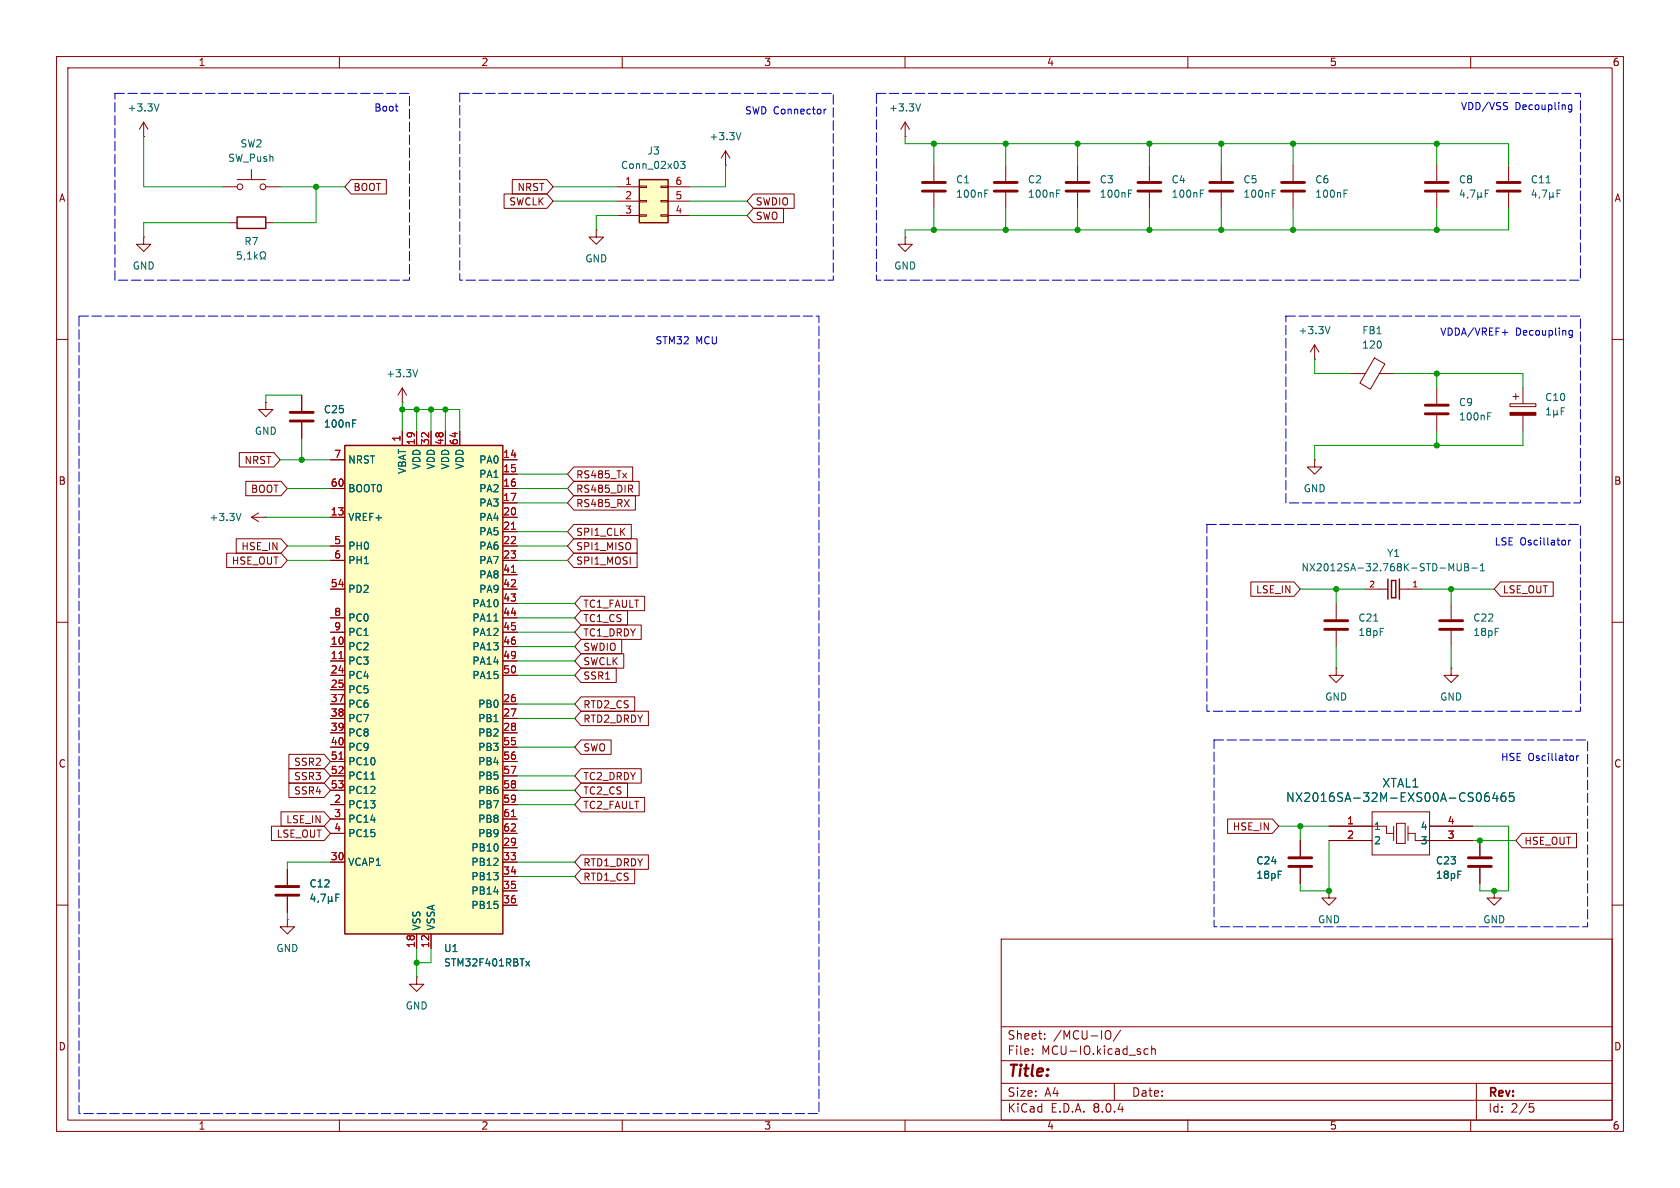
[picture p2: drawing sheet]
<svg xmlns="http://www.w3.org/2000/svg" width="297mm" height="210mm" viewBox="0 0 297 210" stroke-linecap="round" stroke-linejoin="round" font-family="sans-serif">
<g fill="none" stroke="#840000" stroke-width=".18">
<path d="M10 10h277v190h-277zM12 12h273v186h-273zM60 10v2M110 10v2M160 10v2M210 10v2M260 10v2M25.4 24.1h.1M25.4 21.6l-.8 1.3M25.4 21.6v2.5M25.4 21.6l.8 1.3M39.4 33h2.5"/>
<path d="M40.6 39.4h1.3M41.9 31.8h5.1M44.4 30v1.8M47 33h2.5M47 39.4h1.3M128.3 29.2h.1M128.3 26.7l-.8 1.2M128.3 26.7v2.5M128.3 26.7l.7 1.2M160 24.1h.1M160 21.6l-.7 1.3M160 21.6v2.5"/>
<path d="M160 21.6l.8 1.3M228.6 29.2v2.8M228.6 34v2.8M10 60h2M25.4 41.9v1.3h1.3l-1.3 1.3-1.3-1.3h1.3M25.4 41.9h.1M160 41.9v1.3h1.3l-1.3 1.3-1.3-1.3h1.3M160 41.9h.1M285 60h2M47 71.1v1.3h1.3l-1.3 1.3-1.3-1.3h1.3M47 71.1h.1M53.3 69.9v2.7"/>
<path d="M53.3 74.7v2.8M232.4 63.5h.1M232.4 61l-.8 1.2M232.4 61v2.5M232.4 61l.8 1.2M238.8 66h2.6M243 63.3l1.8 1-2.5 4.5-1.9-1.1zM243.8 66h2.6M254 68.6v2.8M254 73.4v2.8M267 71.4h4.5v.5h-4.5zM267.5 70.1h1"/>
<path d="M268 69.6v1M269.2 68.6v2.8M269.2 73.4v2.8M232.4 81.3v1.3h1.3l-1.3 1.2-1.3-1.2h1.3M232.4 81.3h.1M10 110h2M236.2 118.1v1.3h1.3l-1.3 1.3-1.3-1.3h1.3M236.2 118.1h.1M241.3 104.1h4.1M247.4 104.1h4.1M285 110h2M10 160h2"/>
<path d="M50.8 153.7v2.8M50.8 158.5v2.8M285 160h2M177 166h108v32h-108zM60 198v2M110 198v2M160 198v2M177 194.5h108M177 191.5h108M177 187.5h108M177 181.5h108M182.5 186.3v.1"/>
<path d="M182.5 185.5v.1M184.7 183.6v.1M184.7 182.8v.1M195.7 182.2a.5 .5 0 0 1 .7 .5v.5a.5 .5 0 0 1-.7 .5M197 191.5v3M198.1 182.1l-1.3 2M203 185.5l-.5-.1-.3 .3v.4l.2 .2h.6M203.6 185.5l.2-.1 .4 .1v.9M203.6 184.9v1.5M210 198v2M260 198v2M261 191.5v6.5"/>
<path d="M270.4 195.1h.7M270.5 195.7h.4l.3 .3-.2 .5-.5 .1"/>
<circle cx="42.4" cy="33" r=".51"/>
<circle cx="46.5" cy="33" r=".51"/>
</g>
<path d="M226.6 33.8h4M226.6 32.3h4M51.3 74.4h4.1M51.3 72.9h4.1M252 73.2h4M252 71.6h4M48.8 158.2h4M48.8 156.7h4" fill="none" stroke="#840000" stroke-width=".51"/>
<g fill="none" stroke="#006464" stroke-width=".18">
<path d="M28.1 18.4l-.4 1.2M162.7 18.4l-.4 1.2M131 23.4l-.4 1.3M237.6 34.2h.4M237.6 33.6h.6M42.6 44.5h-.6l-.1 .6 .2-.1 .4 .1 .2 .1-.1 .5-.2 .1-.5-.1M43.3 45.7l-.2 .3M43.8 45.8h.7M43.8 44.9l.3-.4v1.3M45 44.5v1.3M45.1 45.3l.4 .5M45.5 44.9l-.5 .5"/>
<path d="M46 45.8h.3v-.3a.54 .54 0 0 1-.3-.7 .54 .54 0 0 1 .8-.2 .58 .58 0 0 1-.1 .9v.3h.3M235.1 57.7l-.4 1.3M62.3 74.8h.5M62.3 74.2h.6M263 73.6h.4M263 73h.6M273.4 73.4h.7M273.4 72.4l.4-.3v1.3M274.7 73.2l.2 .2h.2l.2-.2M274.7 72.5v1.3M275.3 73.2l.2 .2M275.3 72.5v.7"/>
<path d="M276 72.7h.4M276.6 72.1h-.6v1.3M256.1 99.6l.5 .9 .4-.9v1.3M257.6 99.6v1.1l.2 .2 .4-.1 .1-.1v-1.1M258.9 99.6h.5l.2 .3-.2 .3 .2 .2 .1 .3-.3 .2h-.5zM258.9 100.2h.5M260.2 100.4h1M261.7 100.9h.7M261.7 100l.4-.4v1.3M55.3 158l-.3 .9h.7M55.6 158.5v.8M56.3 159.3l-.1 .2"/>
<path d="M56.7 158.1h.9l-.6 1.2M58 158.5v1.3M58 159.1l.2 .2h.3l.2-.2M58.7 159.1l.1 .2M58.7 158.5v.6M59.4 158.7h.4M60 158.1h-.6v1.2"/>
</g>
<path d="M41.9 38.4h5.1v2h-5.1zM245.4 102.4v3.5M246 102.6h.8v3.1h-.8zM247.4 102.4v3.5" fill="none" stroke="#840000" stroke-width=".25"/>
<path d="M267 72.9h4.5v.5h-4.5z" fill="#840000" stroke="#840000" stroke-width=".18"/>
<path d="M61 78.7h27.9v86.4h-27.9z" fill="#ffffc2"/>
<path d="M61 78.7h27.9v86.4h-27.9z" fill="none" stroke="#840000" stroke-width=".25"/>
<g fill="none" stroke="#840000" stroke-width=".18">
<path d="M71.1 76.2v2.5M73.7 76.2v2.5M76.2 76.2v2.5M78.7 76.2v2.5M81.3 76.2v2.5M44.4 91.4h2.6M44.4 91.4l1.3 .8M45.7 90.7l-1.3 .7M47 91.4h.1M58.4 91.4h2.6M58.4 81.3h2.6M58.4 86.4h2.6"/>
<path d="M58.4 96.5h2.6M58.4 99.1h2.6M88.9 91.4h2.5M88.9 81.3h2.5M88.9 83.8h2.5M88.9 86.4h2.5M88.9 88.9h2.5M88.9 94h2.5M88.9 96.5h2.5M88.9 99.1h2.5M58.4 114.3h2.6M58.4 116.8h2.6"/>
<path d="M58.4 119.4h2.6M58.4 104.1h2.6M58.4 109.2h2.6M58.4 111.8h2.6M88.9 114.3h2.5M88.9 116.8h2.5M88.9 119.4h2.5M88.9 101.6h2.5M88.9 104.1h2.5M88.9 106.7h2.5M88.9 109.2h2.5M88.9 111.8h2.5"/>
<path d="M58.4 121.9h2.6M58.4 124.5h2.6M58.4 127h2.6M58.4 129.5h2.6M58.4 132.1h2.6M58.4 134.6h2.6M58.4 137.2h2.6M58.4 139.7h2.6M88.9 124.5h2.5M88.9 127h2.5M88.9 129.5h2.5M88.9 132.1h2.5"/>
<path d="M88.9 134.6h2.5M88.9 137.2h2.5M88.9 139.7h2.5M58.4 142.2h2.6M58.4 144.8h2.6M58.4 152.4h2.6M58.4 147.3h2.6M88.9 142.2h2.5M88.9 149.9h2.5M88.9 144.8h2.5M88.9 152.4h2.5M88.9 154.9h2.5"/>
<path d="M88.9 157.5h2.5M88.9 147.3h2.5M50.8 162.6v1.2h1.3l-1.3 1.3-1.3-1.3h1.3M50.8 162.6h.1M73.7 165.1v2.5M76.2 165.1v2.5M88.9 160h2.5"/>
</g>
<path d="M90.4 93.6h.7M59.9 116.4h.8M90.4 101.2h.7M59.9 134.2h.8M90.4 144.4h.7" fill="none" stroke="#a90000" stroke-width=".18"/>
<path d="M42.6 90.7l-.4 1.3M87.3 109.8h.7M65.6 137.7h.7M93 169.9l.6 .9M93.6 169.9l-.6 .9" fill="none" stroke="#006464" stroke-width=".18"/>
<path d="M113 31.8h5.1v7.6h-5.1z" fill="#ffffc2"/>
<g fill="none" stroke="#840000" stroke-width=".18">
<path d="M62.1 31.7h6.2v2.6h-6.2l-1.1-1.3zM89.1 34.3h7.6l1.1 1.3-1.1 1.2h-7.6zM90.6 31.7h6.1l1.1 1.3-1.1 1.3h-6.1zM109.2 33h3.8M109.2 35.6h3.8M109.2 38.1h3.8M113 38h1.3v.2h-1.3zM113 35.4h1.3v.3h-1.3zM113 32.9h1.3v.2h-1.3zM116.8 38h1.3v.2h-1.3zM116.8 35.4h1.3v.3h-1.3zM116.8 32.9h1.3v.2h-1.3z"/>
<path d="M118.1 33h3.8M118.1 35.6h3.8M118.1 38.1h3.8M133.2 34.3h7.2v2.5h-7.2l-1.1-1.2zM133.2 36.8h5.3v2.6h-5.3l-1.1-1.3zM165.1 29.2v2.8M165.1 34v2.8M177.8 29.2v2.8M177.8 34v2.8M190.5 29.2v2.8M190.5 34v2.8M203.2 29.2v2.8"/>
<path d="M203.2 34v2.8M215.9 29.2v2.8M215.9 34v2.8M254 29.2v2.8M254 34v2.8M266.7 29.2v2.8M266.7 34v2.8M105.4 40.6v1.3h1.3l-1.3 1.3-1.3-1.3h1.3M105.4 40.6h.1M53.3 69.9v2.7M53.3 74.7v2.8M71.1 71.1h.1"/>
<path d="M71.1 68.6l-.7 1.3M71.1 68.6v2.5M71.1 76.2v2.5M71.1 68.6l.8 1.3M73.7 76.2v2.5M76.2 76.2v2.5M78.7 76.2v2.5M81.3 76.2v2.5M40.1 97.8h9.6l1.1 1.3-1.1 1.2h-9.6zM41.8 95.2h7.9l1.1 1.3-1.1 1.3h-7.9zM42.3 80h6.1l1.1 1.3-1.1 1.3h-6.1zM43.5 85.1h6.2l1.1 1.3-1.1 1.2h-6.2z"/>
<path d="M58.4 91.4h2.6M58.4 81.3h2.6M58.4 86.4h2.6M58.4 96.5h2.6M58.4 99.1h2.6M88.9 91.4h2.5M88.9 81.3h2.5M88.9 83.8h2.5M88.9 86.4h2.5M88.9 88.9h2.5M88.9 94h2.5M88.9 96.5h2.5"/>
<path d="M88.9 99.1h2.5M101.4 92.7h10.2v2.6h-10.2l-1.1-1.3zM101.4 82.5h10.4v2.6h-10.4l-1.1-1.3zM101.4 85.1h11.6v2.5h-11.6l-1.1-1.2zM101.4 95.2h11.2v2.6h-11.2l-1.1-1.3zM101.4 87.6h10.9v2.6h-10.9l-1.1-1.3zM101.4 97.8h11.2v2.5h-11.2l-1.1-1.2zM110.1 83.6l.6 .9M110.4 88.3l.8 1.3M110.7 83.6l-.6 .9M111.2 88.3l-.8 1.3M111.4 86.4l.4 .6"/>
<path d="M111.7 85.8l.1 .2-.1 .4M58.4 114.3h2.6M58.4 116.8h2.6M58.4 119.4h2.6M58.4 104.1h2.6M58.4 109.2h2.6M58.4 111.8h2.6M88.9 114.3h2.5M88.9 116.8h2.5M88.9 119.4h2.5M88.9 101.6h2.5M88.9 104.1h2.5"/>
<path d="M88.9 106.7h2.5M88.9 109.2h2.5M88.9 111.8h2.5M102.7 107.9h8.2v2.6h-8.2l-1.1-1.3zM102.7 115.6h7.6v2.5h-7.6l-1.1-1.3zM102.7 118.1h6.2v2.6h-6.2l-1.1-1.3zM102.7 110.5h10.7v2.5h-10.7l-1.1-1.2zM102.7 113h7.2v2.6h-7.2l-1.1-1.3zM102.7 105.4h11.3v2.6h-11.3l-1.1-1.3zM221.1 102.9h7.7l1.1 1.2-1.1 1.3h-7.7zM236.2 106.7v2.8M236.2 111.5v2.8"/>
<path d="M256.5 118.1v1.3h1.3l-1.3 1.3-1.2-1.3h1.2M256.5 118.1h.1M256.5 106.7v2.8M256.5 111.5v2.8M265.3 102.9h9.3v2.5h-9.3l-1.1-1.3zM51.1 138.4h6.2l1.1 1.3-1.1 1.3h-6.2zM51.1 133.3h6.2l1.1 1.3-1.1 1.3h-6.2zM51.1 135.9h6.2l1.1 1.3-1.1 1.2h-6.2zM58.4 121.9h2.6M58.4 124.5h2.6M58.4 127h2.6M58.4 129.5h2.6"/>
<path d="M58.4 132.1h2.6M58.4 134.6h2.6M58.4 137.2h2.6M58.4 139.7h2.6M88.9 124.5h2.5M88.9 127h2.5M88.9 129.5h2.5M88.9 132.1h2.5M88.9 134.6h2.5M88.9 137.2h2.5M88.9 139.7h2.5M102.7 130.8h5.3v2.6h-5.3l-1.1-1.3z"/>
<path d="M102.7 123.2h9.5v2.5h-9.5l-1.1-1.2zM102.7 138.4h8.2v2.6h-8.2l-1.1-1.3zM102.7 135.9h10.7v2.5h-10.7l-1.1-1.2zM102.7 125.7h11.9v2.6h-11.9l-1.1-1.3zM48 146h9.3l1.1 1.3-1.1 1.3h-9.3zM49.7 143.5h7.6l1.1 1.3-1.1 1.3h-7.6zM50.8 153.7v2.8M50.8 158.5v2.8M58.4 147.3h2.6M58.4 142.2h2.6M58.4 144.8h2.6M58.4 152.4h2.6"/>
<path d="M88.9 147.3h2.5M88.9 142.2h2.5M88.9 149.9h2.5M88.9 144.8h2.5M88.9 152.4h2.5M88.9 154.9h2.5M88.9 157.5h2.5M102.7 151.1h11.9v2.6h-11.9l-1.1-1.3zM102.7 153.7h9.5v2.5h-9.5l-1.1-1.3zM102.7 141h11.3v2.5h-11.3l-1.1-1.3zM217 144.8h7.9l1.2 1.3-1.2 1.2h-7.9zM229.9 148.6v2.8"/>
<path d="M229.9 153.4v2.8M234.9 157.5v1.3h1.3l-1.3 1.2-1.2-1.2h1.2M234.9 157.5h.1M234.9 146.1h10.2v1.2h1.3M234.9 148.6h7.7M242.6 143.5h10.1v7.6h-10.1zM246.4 146.1v2.5M246.9 145.5h1.5v3.6h-1.5zM248.9 147.3h1.3v1.3h10.1M248.9 146.1v2.5M252.7 146.1h7.6M261.6 148.6v2.8"/>
<path d="M261.6 153.4v2.8M264.2 157.5v1.3h1.2l-1.2 1.2-1.3-1.2h1.3M264.2 157.5h.1M269.1 147.3h9.6v2.6h-9.6l-1.1-1.3zM73.7 172.7v1.3h1.2l-1.2 1.3-1.3-1.3h1.3M73.7 172.7h.1M73.7 165.1v2.5M76.2 165.1v2.5M88.9 160h2.5"/>
</g>
<path d="M113 31.8h5.1v7.6h-5.1z" fill="none" stroke="#840000" stroke-width=".25"/>
<g fill="none" stroke="#006464" stroke-width=".18">
<path d="M120.3 28.5h.8l-.4 .5 .3 .1v.6l-.1 .1-.6-.1M174.1 33.6h.6M174.1 34.2h.4M186.8 33.6h.6M186.8 34.2h.4M199.5 33.6h.6M199.5 34.2h.4M212.2 33.6h.6M212.2 34.2h.4M224.9 33.6h.6M224.9 34.2h.4M258.5 33.5l-.3 .9h.8"/>
<path d="M258.8 34v.9M259.5 34.8l-.1 .3M259.9 33.6h.9l-.6 1.3M261.2 34v1.3M261.2 34.7l.2 .2h.3l.2-.2M261.9 34.7l.1 .2M261.9 34v.7M262.6 34.2h.4M263.2 33.6h-.6v1.3M271.2 33.5l-.3 .9h.8M271.5 34v.9M272.2 34.8l-.1 .3"/>
<path d="M272.6 33.6h.9l-.6 1.3M273.3 32.3h.8M273.9 34.7l.2 .2h.3l.2-.2M273.9 34v1.3M274.6 34.7l.1 .2M274.6 34v.7M275.3 34.2h.4M275.9 33.6h-.6v1.3M62.3 74.8h.5M62.3 74.2h.6M73.8 65.3l-.4 1.3M87.3 109.8h.7"/>
<path d="M242.9 109.8h.7M65.6 137.7h.7M55.3 158l-.3 .9h.7M55.6 158.5v.8M56.3 159.3l-.1 .2M56.7 158.1h.9l-.6 1.2M58 158.5v1.3M58 159.1l.2 .2h.3l.2-.2M58.7 159.1l.1 .2M58.7 158.5v.6M59.4 158.7h.4M60 158.1h-.6v1.2"/>
<path d="M261.5 140.1a.95 .95 0 0 1 0 1.6M263.2 140.1a.6 .6 0 0 0-.7 .7v.6l.1 .2 .4 .1 .3-.2v-.5l-.1-.2-.5-.1-.2 .3M264.3 140.1l-.4 1.1h.9M264.6 140.7v1M266.1 140.1a.61 .61 0 0 0-.7 .7v.6l.1 .2 .4 .1 .3-.2v-.5l-.1-.2-.5-.1-.2 .3M267.6 140.1h-.7l-.1 .8 .2-.2 .5 .1 .2 .2-.1 .5-.2 .2-.6-.2M93 169.9l.6 .9M93.6 169.9l-.6 .9"/>
</g>
<g fill="none" stroke="#840000" stroke-width=".51">
<path d="M163.1 33.8h4M163.1 32.3h4M175.8 33.8h4M175.8 32.3h4M188.5 33.8h4M188.5 32.3h4M201.2 33.8h4M201.2 32.3h4M213.9 33.8h4M213.9 32.3h4M252 33.8h4M252 32.3h4"/>
<path d="M264.7 33.8h4M264.7 32.3h4M234.2 111.3h4.1M234.2 109.7h4.1M254.5 111.3h4.1M254.5 109.7h4.1M227.8 153.2h4.1M227.8 151.6h4.1M259.6 153.2h4.1M259.6 151.6h4.1"/>
</g>
<g fill="none" stroke="#0000c2" stroke-width=".18">
<path d="M69.9 18.8h.5M70.2 19.6h.2M145.7 19.3v.8M146 19.3l-.3 .2M266.3 18.1l.2 .1M266.4 18.9v.4M277.9 18.5v1.1l-.3 .2-.3-.1M277.9 18.6l-.4-.1-.2 .3 .1 .5h.5M265.6 58.8h.9M278 58.4v1l-.3 .3-.3-.1M278 58.5l-.4-.1-.2 .3 .1 .5h.5M276.6 95.6l.2 .1-.2 .6"/>
<path d="M277.3 95.5v.8M277.7 95.5l-.4 .2M278.1 133.7l.1 .1-.1 .6M278.7 133.6v.8M279.1 133.6l-.4 .2"/>
</g>
<path d="M20.3 16.5h52.1v33h-52.1zM81.3 16.5h66v33h-66zM154.9 16.5h124.5v33h-124.5zM14 55.9h130.8v141h-130.8zM227.3 55.9h52.1v33h-52.1zM213.4 92.7h66v33h-66zM214.6 130.8h66.1v33h-66.1z" fill="none" stroke="#0000c2" stroke-width=".18" stroke-dasharray="1.7 .6"/>
<g fill="none" stroke="#009600" stroke-width=".18">
<path d="M25.4 24.1v8.9h14M40.6 39.4h-15.2v2.5M49.5 33h11.5M55.9 33v6.4h-7.6M97.8 33h11.4M97.8 35.6h11.4M109.2 38.1h-3.8v2.5M121.9 35.6h10.2M121.9 38.1h10.2M128.3 29.2v3.8h-6.4M160 24.1v1.3h106.7v3.8M165.1 25.4v3.8"/>
<path d="M165.1 36.8v3.8M177.8 25.4v3.8M177.8 36.8v3.8M190.5 25.4v3.8M190.5 36.8v3.8M203.2 25.4v3.8M203.2 36.8v3.8M215.9 25.4v3.8M215.9 36.8v3.8M228.6 25.4v3.8M228.6 36.8v3.8M254 25.4v3.8"/>
<path d="M254 36.8v3.8M266.7 36.8v3.8h-106.7v1.3M53.3 69.9h-6.3v1.2M53.3 77.5v3.8M71.1 72.4h10.2v3.8M71.1 71.1v5.1M73.7 72.4v3.8M76.2 72.4v3.8M78.7 72.4v3.8M232.4 63.5v2.5h6.4M246.4 66h22.8v2.6M254 66v2.6"/>
<path d="M254 76.2v2.5M269.2 76.2v2.5h-36.8v2.6M47 91.4h11.4M49.5 81.3h8.9M50.8 86.4h7.6M50.8 99.1h7.6M50.8 96.5h7.6M91.4 86.4h8.9M91.4 99.1h8.9M91.4 94h8.9M91.4 88.9h8.9M91.4 96.5h8.9"/>
<path d="M91.4 83.8h8.9M91.4 106.7h10.2M91.4 111.8h10.2M91.4 109.2h10.2M91.4 116.8h10.2M91.4 119.4h10.2M91.4 114.3h10.2M229.9 104.1h11.4M236.2 104.1v2.6M236.2 114.3v3.8M251.5 104.1h12.7M256.5 104.1v2.6"/>
<path d="M256.5 114.3v3.8M91.4 139.7h10.2M91.4 124.5h10.2M91.4 137.2h10.2M91.4 132.1h10.2M91.4 127h10.2M58.4 152.4h-7.6v1.3M91.4 152.4h10.2M91.4 142.2h10.2M91.4 154.9h10.2M226.1 146.1h8.8M229.9 146.1v2.5"/>
<path d="M234.9 148.6v8.9h-5v-1.3M260.3 146.1h6.4v11.4h-5.1v-1.3M260.3 148.6h7.7M50.8 161.3v1.3M73.7 167.6v5.1M76.2 167.6v2.6h-2.5"/>
</g>
<path d="M90.4 93.6h.7M59.9 116.4h.8M90.4 101.2h.7M59.9 134.2h.8M90.4 144.4h.7" fill="none" stroke="#a90000" stroke-width=".18"/>
<g fill="#009600" stroke="#009600" stroke-width=".18">
<circle cx="177.8" cy="25.4" r=".46"/>
<circle cx="190.5" cy="25.4" r=".46"/>
<circle cx="190.5" cy="40.6" r=".46"/>
<circle cx="203.2" cy="40.6" r=".46"/>
<circle cx="215.9" cy="40.6" r=".46"/>
<circle cx="228.6" cy="40.6" r=".46"/>
<circle cx="228.6" cy="25.4" r=".46"/>
<circle cx="203.2" cy="25.4" r=".46"/>
<circle cx="215.9" cy="25.4" r=".46"/>
<circle cx="254" cy="25.4" r=".46"/>
<circle cx="254" cy="40.6" r=".46"/>
<circle cx="165.1" cy="40.6" r=".46"/>
<circle cx="177.8" cy="40.6" r=".46"/>
<circle cx="165.1" cy="25.4" r=".46"/>
<circle cx="55.9" cy="33" r=".46"/>
<circle cx="254" cy="78.7" r=".46"/>
<circle cx="254" cy="66" r=".46"/>
<circle cx="236.2" cy="104.1" r=".46"/>
<circle cx="256.5" cy="104.1" r=".46"/>
<circle cx="73.7" cy="170.2" r=".46"/>
<circle cx="229.9" cy="146.1" r=".46"/>
<circle cx="264.2" cy="157.5" r=".46"/>
<circle cx="261.6" cy="148.6" r=".46"/>
<circle cx="234.9" cy="157.5" r=".46"/>
<circle cx="73.7" cy="72.4" r=".46"/>
<circle cx="76.2" cy="72.4" r=".46"/>
<circle cx="78.7" cy="72.4" r=".46"/>
<circle cx="71.1" cy="72.4" r=".46"/>
<circle cx="53.3" cy="81.3" r=".46"/>
</g>
<text font-size="2.8" fill="#840000" x="178" y="190.9">Title:</text>
<g font-size="2.1" fill="#006464">
<text x="227.3" y="142">NX2016SA-32M-EXS00A-CS06465</text>
<text x="244.3" y="139.4">XTAL1</text>
</g>
<g font-size="2.1" fill="#840000">
<text x="178" y="184">Sheet:</text>
<text x="186.2" y="184">/MCU-IO/</text>
<text x="178" y="186.7">File:</text>
<text x="184.1" y="186.7">MCU-IO.kicad_sch</text>
<text x="178" y="196.9">KiCad</text>
<text x="178" y="194.1">Size:</text>
<text x="184.7" y="194.1">A4</text>
<text x="185.7" y="196.9">E.D.A.</text>
<text x="193.3" y="196.9">8.0.4</text>
<text x="200" y="194.1">Date:</text>
<text x="263" y="194.3">Rev:</text>
<text x="263" y="196.9">Id:</text>
<text x="267.1" y="196.9">2/5</text>
</g>
<g font-size="1.8" fill="#840000">
<text x="35" y="11.9">1</text>
<text x="85" y="11.9">2</text>
<text x="135" y="11.9">3</text>
<text x="185" y="11.9">4</text>
<text x="235" y="11.9">5</text>
<text x="285" y="11.9">6</text>
<text x="10.3" y="35.9">A</text>
<text x="62.4" y="34">BOOT</text>
<text x="91.4" y="34">NRST</text>
<text x="285.3" y="35.9">A</text>
<text x="89.9" y="36.5">SWCLK</text>
<text x="133.5" y="36.5">SWDIO</text>
<text x="133.5" y="39.1">SWO</text>
<text x="43.1" y="82.2">NRST</text>
<text x="10.3" y="85.9">B</text>
<text x="44.3" y="87.3">BOOT</text>
<text x="101.8" y="84.8">RS485_Tx</text>
<text x="101.8" y="87.3">RS485_DIR</text>
<text x="101.8" y="89.9">RS485_RX</text>
<text x="285.3" y="85.9">B</text>
<text x="101.8" y="94.9">SPI1_CLK</text>
<text x="40.9" y="100">HSE_OUT</text>
<text x="42.6" y="97.5">HSE_IN</text>
<text x="101.8" y="97.5">SPI1_MISO</text>
<text x="101.8" y="100">SPI1_MOSI</text>
<text x="103" y="107.6">TC1_FAULT</text>
<text x="221.9" y="105.1">LSE_IN</text>
<text x="265.6" y="105.1">LSE_OUT</text>
<text x="103" y="110.2">TC1_CS</text>
<text x="103" y="112.7">TC1_DRDY</text>
<text x="103" y="117.8">SWCLK</text>
<text x="103" y="115.3">SWDIO</text>
<text x="103" y="120.3">SSR1</text>
<text x="103" y="125.4">RTD2_CS</text>
<text x="103" y="128">RTD2_DRDY</text>
<text x="10.3" y="135.9">C</text>
<text x="51.9" y="135.6">SSR2</text>
<text x="103" y="133">SWO</text>
<text x="285.3" y="135.9">C</text>
<text x="51.9" y="140.7">SSR4</text>
<text x="51.9" y="138.1">SSR3</text>
<text x="103" y="140.7">TC2_CS</text>
<text x="103" y="138.1">TC2_DRDY</text>
<text x="103" y="143.2">TC2_FAULT</text>
<text x="48.8" y="148.3">LSE_OUT</text>
<text x="50.5" y="145.7">LSE_IN</text>
<text x="217.8" y="147">HSE_IN</text>
<text x="269.4" y="149.5">HSE_OUT</text>
<text x="103" y="153.4">RTD1_DRDY</text>
<text x="103" y="155.9">RTD1_CS</text>
<text x="10.3" y="185.9">D</text>
<text x="285.3" y="185.9">D</text>
<text x="35" y="199.9">1</text>
<text x="85" y="199.9">2</text>
<text x="135" y="199.9">3</text>
<text x="185" y="199.9">4</text>
<text x="235" y="199.9">5</text>
<text x="285" y="199.9">6</text>
</g>
<g font-size="1.8" fill="#006464">
<text x="22.5" y="19.9">+3.3V</text>
<text x="157.1" y="19.9">+3.3V</text>
<text x="40.2" y="28.8">SW_Push</text>
<text x="42.4" y="26.3">SW2</text>
<text x="114.4" y="27.5">J3</text>
<text x="125.3" y="25">+3.3V</text>
<text x="109.7" y="30.1">Conn_02x03</text>
<text x="168.9" y="32.6">C1</text>
<text x="168.9" y="35.2">100nF</text>
<text x="181.6" y="32.6">C2</text>
<text x="181.6" y="35.2">100nF</text>
<text x="194.3" y="32.6">C3</text>
<text x="194.3" y="35.2">100nF</text>
<text x="207" y="32.6">C4</text>
<text x="207" y="35.2">100nF</text>
<text x="219.7" y="32.6">C5</text>
<text x="219.7" y="35.2">100nF</text>
<text x="232.4" y="32.6">C6</text>
<text x="232.4" y="35.2">100nF</text>
<text x="257.8" y="32.6">C8</text>
<text x="270.5" y="32.6">C11</text>
<text x="23.4" y="47.9">GND</text>
<text x="43.1" y="43.5">R7</text>
<text x="103.4" y="46.6">GND</text>
<text x="158" y="47.9">GND</text>
<text x="229.5" y="59.3">+3.3V</text>
<text x="240.7" y="59.3">FB1</text>
<text x="240.7" y="61.8">120</text>
<text x="68.2" y="66.9">+3.3V</text>
<text x="257.8" y="72">C9</text>
<text x="273.1" y="71.1">C10</text>
<text x="45" y="77.1">GND</text>
<text x="57.2" y="75.8">100nF</text>
<text x="57.2" y="73.3">C25</text>
<text x="257.8" y="74.5">100nF</text>
<text x="61.5" y="82.1">NRST</text>
<text x="72" y="83.9" transform="rotate(-90 72 83.9)">VBAT</text>
<text x="74.5" y="83.1" transform="rotate(-90 74.5 83.1)">VDD</text>
<text x="77.1" y="83.1" transform="rotate(-90 77.1 83.1)">VDD</text>
<text x="79.6" y="83.1" transform="rotate(-90 79.6 83.1)">VDD</text>
<text x="82.1" y="83.1" transform="rotate(-90 82.1 83.1)">VDD</text>
<text x="84.6" y="82.1">PA0</text>
<text x="61.5" y="87.2">BOOT0</text>
<text x="84.6" y="84.7">PA1</text>
<text x="84.6" y="87.2">PA2</text>
<text x="84.6" y="89.8">PA3</text>
<text x="230.4" y="87.2">GND</text>
<text x="36.9" y="92.3">+3.3V</text>
<text x="61.5" y="92.3">VREF+</text>
<text x="84.6" y="92.3">PA4</text>
<text x="84.6" y="94.8">PA5</text>
<text x="61.5" y="97.4">PH0</text>
<text x="61.5" y="99.9">PH1</text>
<text x="84.6" y="97.4">PA6</text>
<text x="84.6" y="99.9">PA7</text>
<text x="230" y="101.2">NX2012SA-32.768K-STD-MUB-1</text>
<text x="245.1" y="98.7">Y1</text>
<text x="61.5" y="105">PD2</text>
<text x="83.4" y="107.5">PA10</text>
<text x="84.6" y="102.5">PA8</text>
<text x="84.6" y="105">PA9</text>
<text x="61.5" y="110.1">PC0</text>
<text x="61.5" y="112.6">PC1</text>
<text x="83.4" y="110.1">PA11</text>
<text x="83.4" y="112.6">PA12</text>
<text x="240" y="110.1">C21</text>
<text x="240" y="112.6">18pF</text>
<text x="260.4" y="110.1">C22</text>
<text x="260.4" y="112.6">18pF</text>
<text x="61.5" y="115.2">PC2</text>
<text x="61.5" y="117.7">PC3</text>
<text x="83.4" y="115.2">PA13</text>
<text x="83.4" y="117.7">PA14</text>
<text x="61.5" y="120.2">PC4</text>
<text x="61.5" y="122.8">PC5</text>
<text x="61.5" y="125.3">PC6</text>
<text x="83.4" y="120.2">PA15</text>
<text x="84.4" y="125.3">PB0</text>
<text x="234.2" y="124.1">GND</text>
<text x="254.5" y="124.1">GND</text>
<text x="61.5" y="127.9">PC7</text>
<text x="61.5" y="130.4">PC8</text>
<text x="84.4" y="127.9">PB1</text>
<text x="84.4" y="130.4">PB2</text>
<text x="61.5" y="132.9">PC9</text>
<text x="61.5" y="135.5">PC10</text>
<text x="84.4" y="132.9">PB3</text>
<text x="84.4" y="135.5">PB4</text>
<text x="61.5" y="143.1">PC13</text>
<text x="61.5" y="138">PC11</text>
<text x="61.5" y="140.6">PC12</text>
<text x="84.4" y="138">PB5</text>
<text x="84.4" y="140.6">PB6</text>
<text x="84.4" y="143.1">PB7</text>
<text x="61.5" y="145.6">PC14</text>
<text x="61.5" y="148.2">PC15</text>
<text x="84.4" y="145.6">PB8</text>
<text x="84.4" y="148.2">PB9</text>
<text x="242.8" y="146.9">1</text>
<text x="242.8" y="149.5">2</text>
<text x="251.1" y="149.5">3</text>
<text x="251.1" y="146.9">4</text>
<text x="61.5" y="153.3">VCAP1</text>
<text x="83.2" y="150.7">PB10</text>
<text x="83.2" y="153.3">PB12</text>
<text x="83.2" y="155.8">PB13</text>
<text x="222" y="153">C24</text>
<text x="222" y="155.5">18pF</text>
<text x="253.8" y="153">C23</text>
<text x="253.8" y="155.5">18pF</text>
<text x="54.6" y="157.1">C12</text>
<text x="83.2" y="158.3">PB14</text>
<text x="83.2" y="160.9">PB15</text>
<text x="74.5" y="164.6" transform="rotate(-90 74.5 164.6)">VSS</text>
<text x="77.1" y="164.6" transform="rotate(-90 77.1 164.6)">VSSA</text>
<text x="232.9" y="163.4">GND</text>
<text x="262.1" y="163.4">GND</text>
<text x="48.8" y="168.5">GND</text>
<text x="78.4" y="168.5">U1</text>
<text x="78.4" y="171">STM32F401RBTx</text>
<text x="71.6" y="178.7">GND</text>
</g>
<g font-size="1.8" fill="#0000c2">
<text x="66.1" y="19.9">Boot</text>
<text x="131.6" y="20.4">SWD Connector</text>
<text x="258.2" y="19.7">VDD/VSS</text>
<text x="267.8" y="19.7">Decoupling</text>
<text x="254.5" y="59.5">VDDA/VREF+</text>
<text x="267.9" y="59.5">Decoupling</text>
<text x="115.8" y="61.1">STM32</text>
<text x="123" y="61.1">MCU</text>
<text x="264.1" y="96.6">LSE Oscillator</text>
<text x="265.3" y="134.7">HSE Oscillator</text>
</g>
<g font-size="1.8" fill="#a90000">
<text x="110.4" y="32.8">1</text>
<text x="110.4" y="35.3">2</text>
<text x="119.3" y="35.3">5</text>
<text x="119.3" y="32.8">6</text>
<text x="110.4" y="37.8">3</text>
<text x="119.3" y="37.8">4</text>
<text x="59" y="81">7</text>
<text x="70.9" y="78.2" transform="rotate(-90 70.9 78.2)">1</text>
<text x="73.4" y="78.8" transform="rotate(-90 73.4 78.8)">19</text>
<text x="75.9" y="78.8" transform="rotate(-90 75.9 78.8)">32</text>
<text x="78.5" y="78.8" transform="rotate(-90 78.5 78.8)">48</text>
<text x="81" y="78.8" transform="rotate(-90 81 78.8)">64</text>
<text x="88.9" y="81">14</text>
<text x="88.9" y="83.6">15</text>
<text x="58.4" y="86.1">60</text>
<text x="88.9" y="86.1">16</text>
<text x="88.9" y="88.6">17</text>
<text x="58.4" y="91.2">13</text>
<text x="88.9" y="91.2">20</text>
<text x="88.9" y="93.7">21</text>
<text x="59" y="96.3">5</text>
<text x="59" y="98.8">6</text>
<text x="88.9" y="96.3">22</text>
<text x="88.9" y="98.8">23</text>
<text x="88.9" y="101.3">41</text>
<text x="58.4" y="103.9">54</text>
<text x="88.9" y="103.9">42</text>
<text x="88.9" y="106.4">43</text>
<text x="59" y="109">8</text>
<text x="59" y="111.5">9</text>
<text x="88.9" y="109">44</text>
<text x="88.9" y="111.5">45</text>
<text x="58.4" y="114">10</text>
<text x="58.4" y="116.6">11</text>
<text x="58.4" y="119.1">24</text>
<text x="88.9" y="114">46</text>
<text x="88.9" y="116.6">49</text>
<text x="88.9" y="119.1">50</text>
<text x="58.4" y="121.7">25</text>
<text x="58.4" y="124.2">37</text>
<text x="88.9" y="124.2">26</text>
<text x="58.4" y="126.7">38</text>
<text x="58.4" y="129.3">39</text>
<text x="58.4" y="131.8">40</text>
<text x="88.9" y="126.7">27</text>
<text x="88.9" y="129.3">28</text>
<text x="88.9" y="131.8">55</text>
<text x="58.4" y="134.4">51</text>
<text x="58.4" y="136.9">52</text>
<text x="88.9" y="134.4">56</text>
<text x="88.9" y="136.9">57</text>
<text x="58.4" y="139.4">53</text>
<text x="59" y="142">2</text>
<text x="88.9" y="139.4">58</text>
<text x="88.9" y="142">59</text>
<text x="59" y="144.5">3</text>
<text x="59" y="147.1">4</text>
<text x="88.9" y="149.6">29</text>
<text x="88.9" y="144.5">61</text>
<text x="88.9" y="147.1">62</text>
<text x="238.1" y="145.8">1</text>
<text x="238.1" y="148.3">2</text>
<text x="255.8" y="148.3">3</text>
<text x="255.8" y="145.8">4</text>
<text x="58.4" y="152.1">30</text>
<text x="88.9" y="152.1">33</text>
<text x="88.9" y="154.7">34</text>
<text x="88.9" y="157.2">35</text>
<text x="88.9" y="159.8">36</text>
<text x="73.4" y="167.7" transform="rotate(-90 73.4 167.7)">18</text>
<text x="75.9" y="167.7" transform="rotate(-90 75.9 167.7)">12</text>
</g>
<g font-size="1.4" fill="#a90000">
<text x="242" y="103.9">2</text>
<text x="249.6" y="103.9">1</text>
</g>
</svg>
